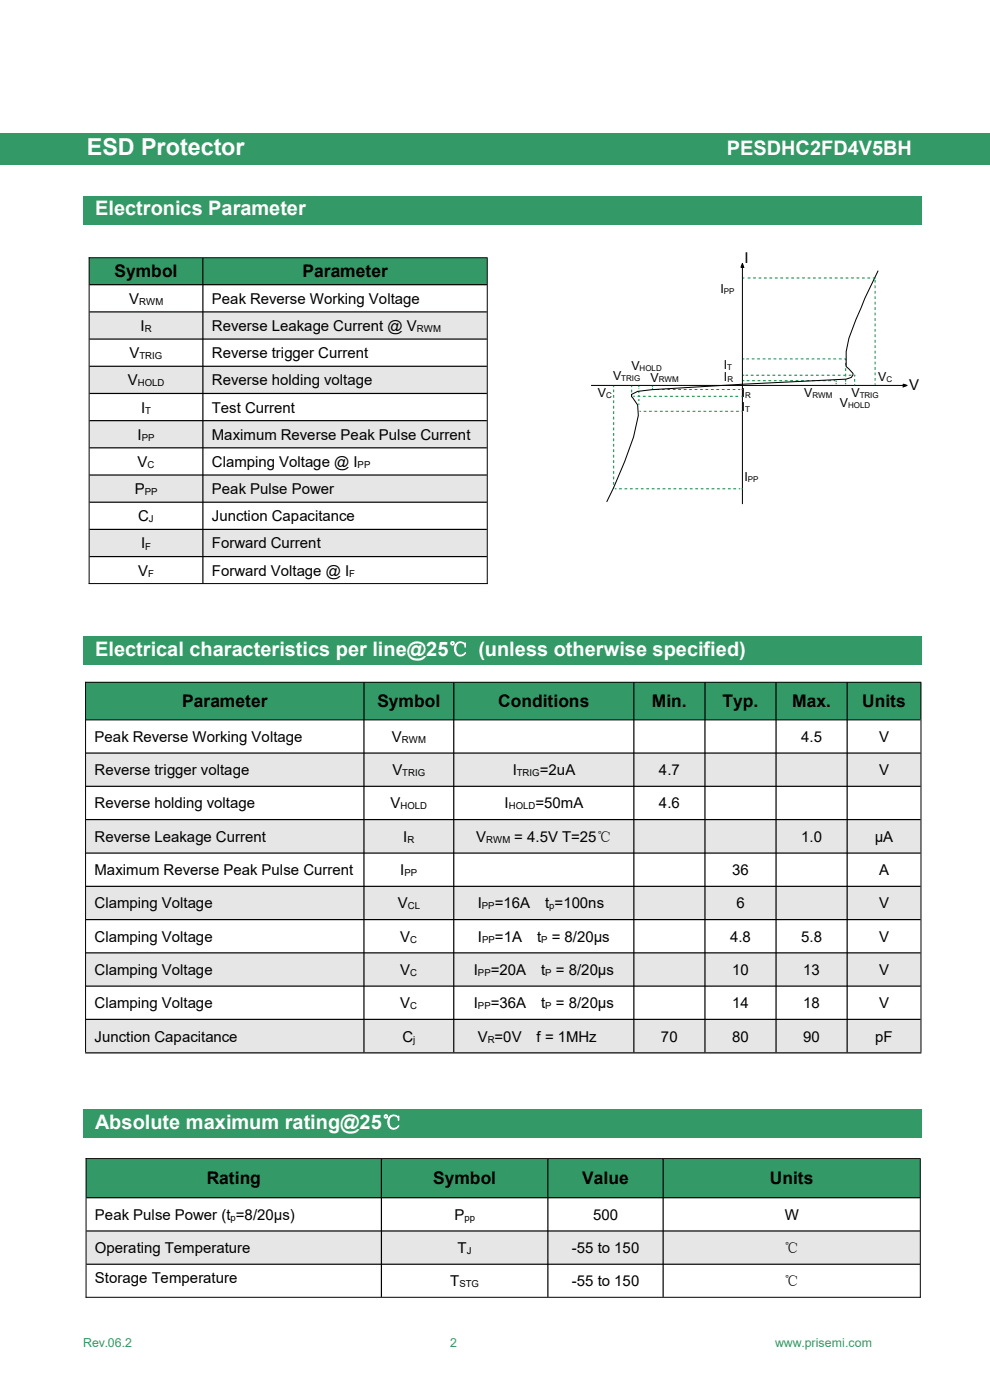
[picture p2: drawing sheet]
<svg xmlns="http://www.w3.org/2000/svg" width="210mm" height="297mm" viewBox="0 0 210 297" stroke-linecap="round" stroke-linejoin="round" font-family="sans-serif">
<g fill="#396">
<path d="M-.1 28.3h210.2v6.6h-210.2z" fill-rule="evenodd"/>
<path d="M19 54.7h24v5.6h-24z" fill-rule="evenodd"/>
<path d="M43.1 54.7h60.2v5.6h-60.2z" fill-rule="evenodd"/>
</g>
<g fill="#e6e6e6">
<path d="M19 66.3h24v5.6h-24z" fill-rule="evenodd"/>
<path d="M43.1 66.3h60.2v5.6h-60.2z" fill-rule="evenodd"/>
<path d="M19 77.8h24v5.6h-24z" fill-rule="evenodd"/>
<path d="M43.1 77.8h60.2v5.6h-60.2z" fill-rule="evenodd"/>
<path d="M19 89.3h24v5.6h-24z" fill-rule="evenodd"/>
<path d="M43.1 89.3h60.2v5.6h-60.2z" fill-rule="evenodd"/>
<path d="M19 100.9h24v5.6h-24z" fill-rule="evenodd"/>
<path d="M43.1 100.9h60.2v5.6h-60.2z" fill-rule="evenodd"/>
<path d="M19 112.4h24v5.6h-24z" fill-rule="evenodd"/>
<path d="M43.1 112.4h60.2v5.6h-60.2z" fill-rule="evenodd"/>
</g>
<path d="M18.8 54.7h84.6M18.9 54.6v69.3M103.4 54.8v69.1M18.8 123.8h84.6" fill="none" stroke="#000" stroke-width=".21"/>
<path d="M43 54.8v68.9M19 60.4h84.3M19 66.2h84.3M19 71.9h84.3M19 77.7h84.3M19 83.5h84.3M19 89.2h84.3M19 95h84.3M19 100.8h84.3M19 106.5h84.3M19 112.3h84.3M19 118.1h84.3" fill="none" stroke="#000" stroke-width=".25"/>
<g fill="#396">
<path d="M18.2 144.8h58.9v7.8h-58.9z" fill-rule="evenodd"/>
<path d="M77.3 144.8h18.9v7.8h-18.9z" fill-rule="evenodd"/>
<path d="M96.3 144.8h38.1v7.8h-38.1z" fill-rule="evenodd"/>
<path d="M134.5 144.8h15v7.8h-15z" fill-rule="evenodd"/>
<path d="M149.6 144.8h15v7.8h-15z" fill-rule="evenodd"/>
<path d="M164.7 144.8h14.9v7.8h-14.9z" fill-rule="evenodd"/>
<path d="M179.8 144.8h15.5v7.8h-15.5z" fill-rule="evenodd"/>
</g>
<g fill="#e6e6e6">
<path d="M18.2 159.9h58.9v6.8h-58.9z" fill-rule="evenodd"/>
<path d="M77.3 159.9h18.9v6.8h-18.9z" fill-rule="evenodd"/>
<path d="M96.3 159.9h38.1v6.8h-38.1z" fill-rule="evenodd"/>
<path d="M134.5 159.9h15v6.8h-15z" fill-rule="evenodd"/>
<path d="M149.6 159.9h15v6.8h-15z" fill-rule="evenodd"/>
<path d="M164.7 159.9h14.9v6.8h-14.9z" fill-rule="evenodd"/>
<path d="M179.8 159.9h15.5v6.8h-15.5z" fill-rule="evenodd"/>
</g>
<g fill="#fff">
<path d="M18.2 166.9h58.9v6.9h-58.9z" fill-rule="evenodd"/>
<path d="M77.3 166.9h18.9v6.9h-18.9z" fill-rule="evenodd"/>
<path d="M96.3 166.9h38.1v6.9h-38.1z" fill-rule="evenodd"/>
<path d="M134.5 166.9h15v6.9h-15z" fill-rule="evenodd"/>
<path d="M149.6 166.9h15v6.9h-15z" fill-rule="evenodd"/>
<path d="M164.7 166.9h14.9v6.9h-14.9z" fill-rule="evenodd"/>
<path d="M179.8 166.9h15.5v6.9h-15.5z" fill-rule="evenodd"/>
</g>
<g fill="#e6e6e6">
<path d="M18.2 174h58.9v6.9h-58.9z" fill-rule="evenodd"/>
<path d="M77.3 174h18.9v6.9h-18.9z" fill-rule="evenodd"/>
<path d="M96.3 174h38.1v6.9h-38.1z" fill-rule="evenodd"/>
<path d="M134.5 174h15v6.9h-15z" fill-rule="evenodd"/>
<path d="M149.6 174h15v6.9h-15z" fill-rule="evenodd"/>
<path d="M164.7 174h14.9v6.9h-14.9z" fill-rule="evenodd"/>
<path d="M179.8 174h15.5v6.9h-15.5z" fill-rule="evenodd"/>
<path d="M18.2 188.1h58.9v6.9h-58.9z" fill-rule="evenodd"/>
<path d="M77.3 188.1h18.9v6.9h-18.9z" fill-rule="evenodd"/>
<path d="M96.3 188.1h38.1v6.9h-38.1z" fill-rule="evenodd"/>
<path d="M134.5 188.1h15v6.9h-15z" fill-rule="evenodd"/>
<path d="M149.6 188.1h15v6.9h-15z" fill-rule="evenodd"/>
<path d="M164.7 188.1h14.9v6.9h-14.9z" fill-rule="evenodd"/>
<path d="M179.8 188.1h15.5v6.9h-15.5z" fill-rule="evenodd"/>
<path d="M18.2 202.2h58.9v6.9h-58.9z" fill-rule="evenodd"/>
<path d="M77.3 202.2h18.9v6.9h-18.9z" fill-rule="evenodd"/>
<path d="M96.3 202.2h38.1v6.9h-38.1z" fill-rule="evenodd"/>
<path d="M134.5 202.2h15v6.9h-15z" fill-rule="evenodd"/>
<path d="M149.6 202.2h15v6.9h-15z" fill-rule="evenodd"/>
<path d="M164.7 202.2h14.9v6.9h-14.9z" fill-rule="evenodd"/>
<path d="M179.8 202.2h15.5v6.9h-15.5z" fill-rule="evenodd"/>
<path d="M18.2 216.4h58.9v6.9h-58.9z" fill-rule="evenodd"/>
<path d="M77.3 216.4h18.9v6.9h-18.9z" fill-rule="evenodd"/>
<path d="M96.3 216.4h38.1v6.9h-38.1z" fill-rule="evenodd"/>
<path d="M134.5 216.4h15v6.9h-15z" fill-rule="evenodd"/>
<path d="M149.6 216.4h15v6.9h-15z" fill-rule="evenodd"/>
<path d="M164.7 216.4h14.9v6.9h-14.9z" fill-rule="evenodd"/>
<path d="M179.8 216.4h15.5v6.9h-15.5z" fill-rule="evenodd"/>
</g>
<path d="M18.1 144.7h177.4M18.2 144.7v78.5M195.4 144.8v78.4" fill="none" stroke="#000" stroke-width=".21"/>
<g fill="none" stroke="#000" stroke-width=".25">
<path d="M18.2 152.7h177.1M18.2 159.8h177.1M77.2 144.8v78.4M96.3 144.8v78.4M134.5 144.8v78.4M149.5 144.8v78.4M164.6 144.8v78.4M179.7 144.8v78.4M18.2 166.8h177.1M18.2 173.9h177.1M18.2 181h177.1M18.2 188h177.1"/>
<path d="M18.2 195.1h177.1M18.2 202.1h177.1M18.2 209.2h177.1M18.2 216.3h177.1M18.1 223.4h177.4"/>
</g>
<g fill="#396">
<path d="M18.3 245.9h62.5v8.1h-62.5z" fill-rule="evenodd"/>
<path d="M81 245.9h35.2v8.1h-35.2z" fill-rule="evenodd"/>
<path d="M116.3 245.9h24.3v8.1h-24.3z" fill-rule="evenodd"/>
<path d="M140.8 245.9h54.4v8.1h-54.4z" fill-rule="evenodd"/>
</g>
<g fill="#e6e6e6">
<path d="M18.3 261.2h62.5v6.9h-62.5z" fill-rule="evenodd"/>
<path d="M81 261.2h35.2v6.9h-35.2z" fill-rule="evenodd"/>
<path d="M116.3 261.2h24.3v6.9h-24.3z" fill-rule="evenodd"/>
<path d="M140.8 261.2h54.4v6.9h-54.4z" fill-rule="evenodd"/>
</g>
<path d="M18.2 245.8h177.1M18.3 245.7v29.6M195.2 245.9v29.4M18.2 275.2h177.1" fill="none" stroke="#000" stroke-width=".21"/>
<path d="M18.3 254.1h176.8M80.9 245.9v29.2M116.2 245.9v29.2M140.7 245.9v29.2M18.3 261.1h176.8M18.3 268.2h176.8" fill="none" stroke="#000" stroke-width=".25"/>
<g fill="#396">
<path d="M17.7 135h177.8v6h-177.8z" fill-rule="evenodd"/>
<path d="M17.7 235.3h177.8v6h-177.8z" fill-rule="evenodd"/>
<path d="M17.7 41.7h177.8v6.1h-177.8z" fill-rule="evenodd"/>
</g>
<path d="M157.5 56.6v50.3M186.3 57.4a157.6 157.6 0 0 0-6.2 14.4l-.6 2.8v3.2l1.4 1.4v.4l-.3 .5-1.1 .3-22 1.1-19.3 1.2-2.9 .3-1.3 .7v.4l1.3 1.8 .1 2.3-1 4.5-1.9 5.2-2.4 5.6-1.4 3M125.4 81.8h66.3" fill="none" stroke="#000" stroke-width=".22"/>
<g fill="none" stroke="#00913a" stroke-width=".21">
<path d="M157.6 59h.3M185.2 59h.3M185.6 58.8v.3M157.6 76.1h.3M157.6 79.6h.3M179.1 76.1h.3v.3M181.2 79.6h.2M181.3 79.6v.3M130.2 81.8v.3M134 81.8v.3M134 83.8v.3M134.4 84.1h.3"/>
<path d="M135.5 81.8v.3M135.5 85.6v.3M135.7 87.3h.2M138.4 82.3v.3h.3M138.4 81.8v.3M157.3 87.3h.3M157.3 84.1h.3M157.3 82.6h.3M157.6 80.8h.3M176.9 80.8h.3M177.4 80.8v.2M177.4 81.2v.3"/>
<path d="M179.4 81.2v.3M181.3 81.5v.3M185.6 81.3v.3M130.2 103.4v.3M130.5 103.7h.3M157.3 103.7h.3"/>
</g>
<g fill="none" stroke="#00913a" stroke-width=".21" stroke-dasharray=".6 .6" stroke-linecap="butt">
<path d="M184.6 59h-26.4M178.5 76.1h-20.3M179.4 77v4M180.6 79.6h-22.4M134 83.2v-.8M135.2 84.1h21.8M136.5 87.3h20.5M139.3 82.6h17.7M176.3 80.8h-18.1M181.3 81v-.9M185.6 80.8v-21.4M130.2 102.8v-20.4"/>
<path d="M131.3 103.7h25.7"/>
</g>
<path d="M135.5 85.1v-2.7" fill="none" stroke="#00913a" stroke-width=".21" stroke-dasharray=".4 .4" stroke-linecap="butt"/>
<path d="M157.5 55.9l.3 .8h-.6zM191.6 81.5l.9 .3-.9 .3z" fill="#000" stroke="#000" stroke-width=".22"/>
<text font-size="5" fill="#fff" x="18.4" y="32.9">ESD Protector</text>
<g font-size="4.2" fill="#fff">
<text x="154.2" y="32.9">PESDHC2FD4V5BH</text>
<text x="20.2" y="45.7">Electronics Parameter</text>
<text x="20.2" y="139.2">Electrical characteristics per line@25℃ (unless otherwise specified)</text>
<text x="20.2" y="239.5">Absolute maximum rating@25℃</text>
</g>
<g font-size="3.7">
<text x="24.3" y="58.9">Symbol</text>
<text x="64.2" y="58.9">Parameter</text>
<text x="38.6" y="150">Parameter</text>
<text x="80.1" y="150">Symbol</text>
<text x="105.7" y="150">Conditions</text>
<text x="138.3" y="150">Min.</text>
<text x="153.3" y="150">Typ.</text>
<text x="168.1" y="150">Max.</text>
<text x="182.9" y="150">Units</text>
<text x="43.9" y="251.3">Rating</text>
<text x="91.9" y="251.3">Symbol</text>
<text x="123.5" y="251.3">Value</text>
<text x="163.3" y="251.3">Units</text>
</g>
<g font-size="3.2">
<text x="157.9" y="55.9">I</text>
<text x="27.4" y="64.4">V</text>
<text x="45" y="64.4">Peak Reverse Working Voltage</text>
<text x="29.8" y="70.2">I</text>
<text x="45" y="70.2">Reverse Leakage Current @ V</text>
<text x="27.5" y="76">V</text>
<text x="45" y="76">Reverse trigger Current</text>
<text x="27.1" y="81.8">V</text>
<text x="45" y="81.8">Reverse holding voltage</text>
<text x="192.9" y="82.8">V</text>
<text x="29.9" y="87.5">I</text>
<text x="45" y="87.5">Test Current</text>
<text x="29.2" y="93.3">I</text>
<text x="45" y="93.3">Maximum Reverse Peak Pulse Current</text>
<text x="29.2" y="99.1">V</text>
<text x="45" y="99.1">Clamping Voltage @ I</text>
<text x="28.6" y="104.8">P</text>
<text x="45" y="104.8">Peak Pulse Power</text>
<text x="29.3" y="110.6">C</text>
<text x="45" y="110.6">Junction Capacitance</text>
<text x="29.9" y="116.3">I</text>
<text x="45" y="116.3">Forward Current</text>
<text x="29.3" y="122.1">V</text>
<text x="45" y="122.1">Forward Voltage @ I</text>
<text x="20.1" y="157.4">Peak Reverse Working Voltage</text>
<text x="83.1" y="157.4">V</text>
<text x="170" y="157.4">4.5</text>
<text x="186.5" y="157.4">V</text>
<text x="20.1" y="164.4">Reverse trigger voltage</text>
<text x="83.2" y="164.4">V</text>
<text x="108.8" y="164.4">I</text>
<text x="114.5" y="164.4">=2uA</text>
<text x="139.8" y="164.4">4.7</text>
<text x="186.5" y="164.4">V</text>
<text x="20.1" y="171.5">Reverse holding voltage</text>
<text x="82.8" y="171.5">V</text>
<text x="107" y="171.5">I</text>
<text x="113.6" y="171.5">=50mA</text>
<text x="139.8" y="171.5">4.6</text>
<text x="20.1" y="178.6">Reverse Leakage Current</text>
<text x="85.6" y="178.6">I</text>
<text x="101" y="178.6">V</text>
<text x="109.1" y="178.6">= 4.5V T=25℃</text>
<text x="170" y="178.6">1.0</text>
<text x="185.5" y="178.6">μA</text>
<text x="20.1" y="185.6">Maximum Reverse Peak Pulse Current</text>
<text x="84.9" y="185.6">I</text>
<text x="155.3" y="185.6">36</text>
<text x="186.5" y="185.6">A</text>
<text x="20.1" y="192.7">Clamping Voltage</text>
<text x="84.4" y="192.7">V</text>
<text x="101.3" y="192.7">I</text>
<text x="104.9" y="192.7">=16A</text>
<text x="115.6" y="192.7">t =100ns</text>
<text x="156.2" y="192.7">6</text>
<text x="186.5" y="192.7">V</text>
<text x="20.1" y="199.8">Clamping Voltage</text>
<text x="84.9" y="199.8">V</text>
<text x="101.4" y="199.8">I</text>
<text x="105" y="199.8">=1A</text>
<text x="113.9" y="199.8">t</text>
<text x="117.1" y="199.8">= 8/20μs</text>
<text x="154.9" y="199.8">4.8</text>
<text x="170" y="199.8">5.8</text>
<text x="186.5" y="199.8">V</text>
<text x="20.1" y="206.8">Clamping Voltage</text>
<text x="84.9" y="206.8">V</text>
<text x="100.5" y="206.8">I</text>
<text x="104.1" y="206.8">=20A</text>
<text x="114.8" y="206.8">t = 8/20μs</text>
<text x="155.3" y="206.8">10</text>
<text x="170.4" y="206.8">13</text>
<text x="186.5" y="206.8">V</text>
<text x="20.1" y="213.9">Clamping Voltage</text>
<text x="84.9" y="213.9">V</text>
<text x="100.5" y="213.9">I</text>
<text x="104.1" y="213.9">=36A</text>
<text x="114.8" y="213.9">t = 8/20μs</text>
<text x="155.3" y="213.9">14</text>
<text x="170.4" y="213.9">18</text>
<text x="186.5" y="213.9">V</text>
<text x="20.1" y="221">Junction Capacitance</text>
<text x="85.4" y="221">C</text>
<text x="101.3" y="221">V =0V</text>
<text x="113.8" y="221">f = 1MHz</text>
<text x="140.2" y="221">70</text>
<text x="155.3" y="221">80</text>
<text x="170.4" y="221">90</text>
<text x="185.7" y="221">pF</text>
<text x="20.2" y="258.8">Peak Pulse Power (t =8/20μs)</text>
<text x="96.4" y="258.8">P</text>
<text x="125.8" y="258.8">500</text>
<text x="166.5" y="258.8">W</text>
<text x="20.2" y="265.8">Operating Temperature</text>
<text x="97.1" y="265.8">T</text>
<text x="121.3" y="265.8">-55 to 150</text>
<text x="166.4" y="265.8">℃</text>
<text x="20.2" y="272.3">Storage Temperature</text>
<text x="95.5" y="272.9">T</text>
<text x="121.3" y="272.9">-55 to 150</text>
<text x="166.4" y="272.9">℃</text>
</g>
<g font-size="2.6">
<text x="152.8" y="62.1">I</text>
<text x="130" y="80.6">V</text>
<text x="133.9" y="78.5">V</text>
<text x="138" y="81">V</text>
<text x="153.5" y="80.8">I</text>
<text x="153.5" y="78.4">I</text>
<text x="186.3" y="80.8">V</text>
<text x="126.8" y="84.3">V</text>
<text x="157.4" y="84.2">I</text>
<text x="157.4" y="87.1">I</text>
<text x="170.6" y="84.2">V</text>
<text x="178.1" y="86.3">V</text>
<text x="180.6" y="84.2">V</text>
<text x="157.9" y="102">I</text>
</g>
<g font-size="2.6" fill="#396">
<text x="17.7" y="285.9">Rev.06.2</text>
<text x="95.5" y="285.9">2</text>
<text x="164.4" y="285.9">www.prisemi.com</text>
</g>
<g font-size="2">
<text x="29.5" y="64.7">RWM</text>
<text x="30.7" y="70.5">R</text>
<text x="88.4" y="70.5">RWM</text>
<text x="29.6" y="76.2">TRIG</text>
<text x="29.2" y="82">HOLD</text>
<text x="30.8" y="87.7">T</text>
<text x="30.1" y="93.5">PP</text>
<text x="31.3" y="99.3">C</text>
<text x="75.9" y="99.3">PP</text>
<text x="30.7" y="105">PP</text>
<text x="31.6" y="110.8">J</text>
<text x="30.8" y="116.6">F</text>
<text x="31.4" y="122.4">F</text>
<text x="74.1" y="122.4">F</text>
<text x="85.3" y="157.6">RWM</text>
<text x="85.3" y="164.7">TRIG</text>
<text x="109.6" y="164.7">TRIG</text>
<text x="85" y="171.7">HOLD</text>
<text x="107.9" y="171.7">HOLD</text>
<text x="86.4" y="178.8">R</text>
<text x="103.1" y="178.8">RWM</text>
<text x="85.8" y="185.9">PP</text>
<text x="86.5" y="192.9">CL</text>
<text x="102.2" y="192.9">PP</text>
<text x="116.5" y="192.9">p</text>
<text x="87" y="200">C</text>
<text x="102.3" y="200">PP</text>
<text x="114.8" y="200">P</text>
<text x="87" y="207.1">C</text>
<text x="101.4" y="207.1">PP</text>
<text x="115.7" y="207.1">P</text>
<text x="87" y="214.1">C</text>
<text x="101.4" y="214.1">PP</text>
<text x="115.7" y="214.1">P</text>
<text x="87.6" y="221.2">j</text>
<text x="103.5" y="221.2">R</text>
<text x="48.9" y="259">p</text>
<text x="98.5" y="259">pp</text>
<text x="99" y="266.1">J</text>
<text x="97.5" y="273.1">STG</text>
</g>
<g font-size="1.7">
<text x="153.5" y="62.3">PP</text>
<text x="131.8" y="80.8">TRIG</text>
<text x="135.7" y="78.7">HOLD</text>
<text x="139.7" y="81.1">RWM</text>
<text x="154.3" y="78.5">T</text>
<text x="154.3" y="81">R</text>
<text x="188" y="81">C</text>
<text x="128.6" y="84.5">C</text>
<text x="158.1" y="84.3">R</text>
<text x="158.1" y="87.3">T</text>
<text x="172.4" y="84.3">RWM</text>
<text x="179.9" y="86.5">HOLD</text>
<text x="182.4" y="84.3">TRIG</text>
<text x="158.6" y="102.2">PP</text>
</g>
</svg>
